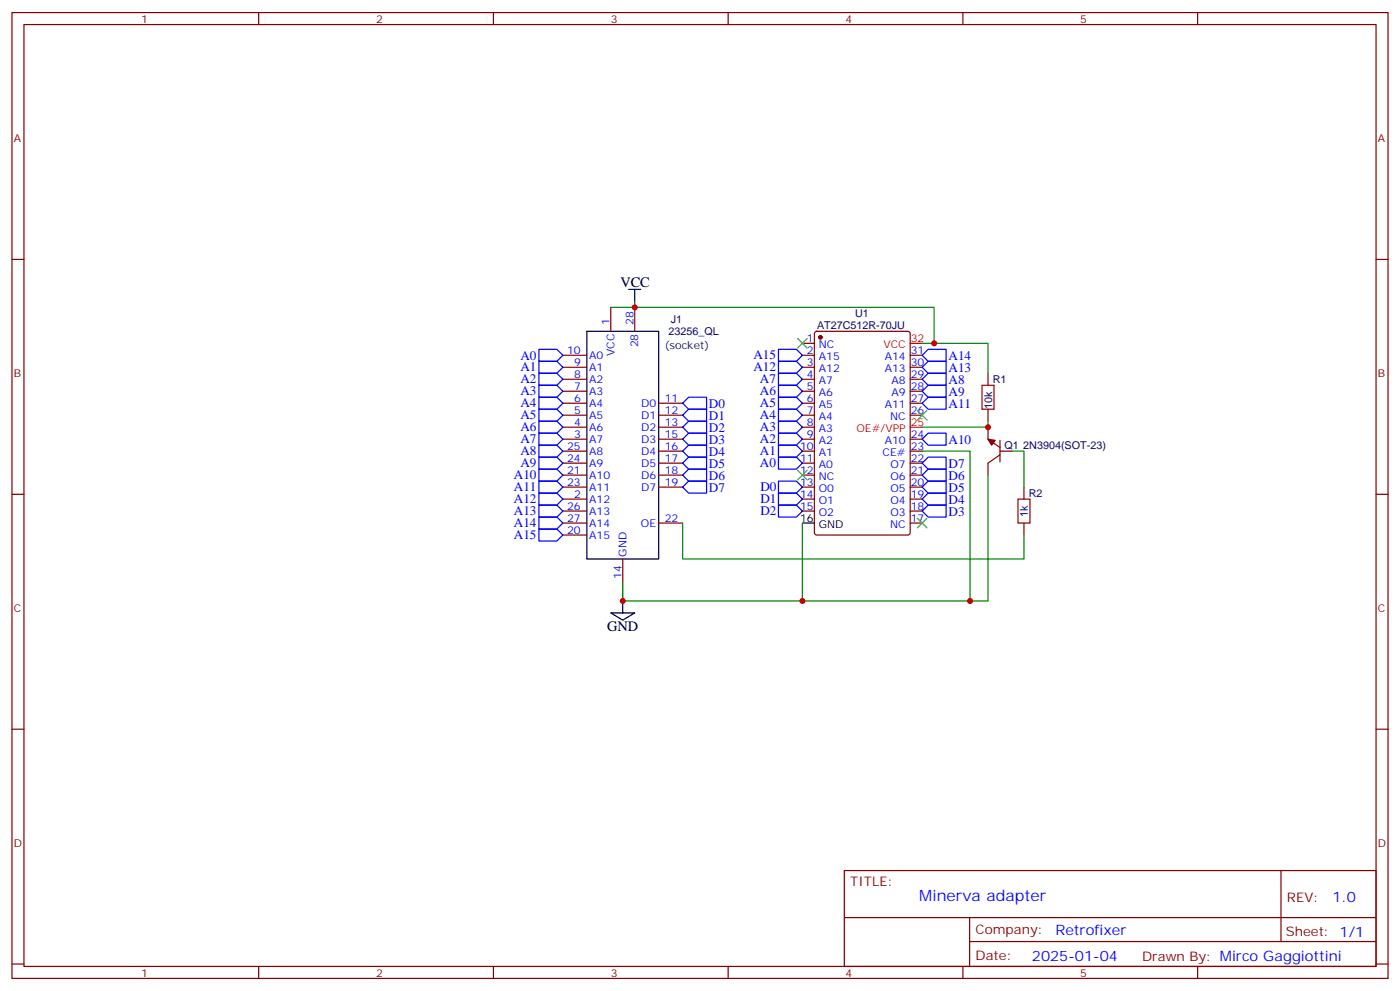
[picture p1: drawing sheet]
<svg xmlns="http://www.w3.org/2000/svg" width="412mm" height="292mm" viewBox="0 0 412 292" stroke-linecap="round" stroke-linejoin="round" font-family="sans-serif">
<g fill="none" stroke="#870000" stroke-width=".35">
<path d="M3.5 3.7h405.4v284.3h-405.4zM7.1 7.2h398.2v277.3h-398.2zM76.2 3.7v3.5M145.3 3.7v3.5M214.5 3.7v3.5M283.6 3.7v3.5M352.8 3.7v3.5M3.5 76.4h3.6M405.3 76.4h3.6M179.9 90.5v7M187 90.5v7M240.1 97.7l.5-.2h26.8l.7 .5v58.8l-.5 .7h-27l-.7-.4v-58.9z"/>
<path d="M165.8 104.6h7.1M165.8 108.1h7.1M165.8 111.7h7.1M165.8 115.2h7.1M165.8 118.7h7.1M194 118.7h7.1M236.4 101.1h3.5M236.4 104.6h3.5M236.4 108.1h3.5M236.4 111.7h3.5M236.4 115.2h3.5M236.4 118.7h3.5"/>
<path d="M268.1 104.6h3.5M268.1 108.1h3.5M268.1 111.7h3.5M268.1 115.2h3.5M268.1 118.7h3.5M291 109.9v3.5M165.8 122.2h7.1M165.8 125.8h7.1M165.8 129.3h7.1M165.8 132.8h7.1M165.8 136.3h7.1M165.8 139.9h7.1"/>
<path d="M194 122.2h7.1M194 125.8h7.1M194 129.3h7.1M194 132.8h7.1M194 136.3h7.1M194 139.9h7.1M236.4 122.2h3.5M236.4 125.8h3.5M236.4 129.3h3.5M236.4 132.8h3.5M236.4 136.3h3.5M236.4 139.9h3.5"/>
<path d="M268.1 122.2h3.5M268.1 129.3h3.5M268.1 132.8h3.5M268.1 136.3h3.5M268.1 139.9h3.5M291 120.5v3.5M291 125.8v3.5l3.6 2.5M294.6 132.8h3.5M294.6 133.9l-3.6 2.4v3.6M294.6 129.6v6.4M3.5 145.5h3.6M165.8 143.4h7.1"/>
<path d="M165.8 146.9h7.1M165.8 150.5h7.1M165.8 154h7.1M165.8 157.5h7.1M194 143.4h7.1M194 154h7.1M236.4 143.4h3.5M236.4 146.9h3.5M236.4 150.5h3.5M268.1 143.4h3.5M268.1 146.9h3.5M268.1 150.5h3.5"/>
<path d="M268.1 154h3.5M301.6 143.4v3.5M301.6 154v3.5M405.3 145.5h3.6M183.4 164.6v7M3.5 214.7h3.6M405.3 214.7h3.6M248.7 256.3h156.6v28.2h-156.6zM377.3 256.3v20.9M248.7 270.1h156.5M285.6 277.2h119.6M285.6 270.1v14.2"/>
<path d="M3.5 283.8h3.6M76.2 284.5v3.5M145.3 284.5v3.5M214.5 284.5v3.5M283.6 284.5v3.5M352.8 284.5v3.5M405.3 283.8h3.6"/>
</g>
<g fill="#870000" stroke="#870000" stroke-width=".35">
<path d="M291 129.3l2.2 .3-1.1 1.5z"/>
<circle cx="241.7" cy="99.3" r=".53"/>
</g>
<path d="M172.9 97.5h21.1v67.1h-21.1zM185.2 85.2h3.5M187 85.2v3.5M236.4 154h3.5M183.4 176.9v3.5M179.9 180.4h7.1l-3.6 2.2z" fill="none" stroke="#000" stroke-width=".35"/>
<path d="M268.1 101.1h3.5M268.1 125.8h3.5" fill="none" stroke="#f00" stroke-width=".35"/>
<path d="M187 88.7v1.8h-7.1M187 90.5h88.2v10.6h-3.6M275.2 101.1h15.8v8.8M271.6 132.8h14.2v44.1h-49.4M291 124v1.8h-19.4M291 139.9v37h-5.2M298.1 132.8h3.5v10.6M201.1 154v10.6h100.5v-7.1M236.4 154v22.9h-53v-5.3" fill="none" stroke="#008700" stroke-width=".35"/>
<path d="M234.9 99.7l2.9 2.8M237.8 99.7l-2.9 2.8M234.9 138.5l2.9 2.8M237.8 138.5l-2.9 2.8M270.2 120.8l2.8 2.8M273 120.8l-2.8 2.8M270.2 152.6l2.8 2.8M273 152.6l-2.8 2.8" fill="none" stroke="#3c3" stroke-width=".35"/>
<g fill="none" stroke="#00f" stroke-width=".35">
<path d="M158.7 102.8h5.3l1.8 1.8-1.8 1.8h-5.3zM158.7 106.4h5.3l1.8 1.7-1.8 1.8h-5.3zM158.7 109.9h5.3l1.8 1.8-1.8 1.7h-5.3zM158.7 113.4h5.3l1.8 1.8-1.8 1.7h-5.3zM158.7 116.9h5.3l1.8 1.8-1.8 1.8h-5.3zM201.1 118.7l1.7-1.8h5.3v3.6h-5.3zM229.3 102.8h5.3l1.8 1.8-1.8 1.8h-5.3zM229.3 106.4h5.3l1.8 1.7-1.8 1.8h-5.3zM229.3 109.9h5.3l1.8 1.8-1.8 1.7h-5.3zM229.3 113.4h5.3l1.8 1.8-1.8 1.7h-5.3zM229.3 116.9h5.3l1.8 1.8-1.8 1.8h-5.3zM271.6 104.6l1.8-1.8h5.3v3.6h-5.3z"/>
<path d="M271.6 108.1l1.8-1.7h5.3v3.5h-5.3zM271.6 118.7l1.8-1.8h5.3v3.6h-5.3zM271.6 115.2l1.8-1.8h5.3v3.5h-5.3zM271.6 111.7l1.8-1.8h5.3v3.5h-5.3zM158.7 120.5h5.3l1.8 1.7-1.8 1.8h-5.3zM158.7 124h5.3l1.8 1.8-1.8 1.7h-5.3zM158.7 127.5h5.3l1.8 1.8-1.8 1.8h-5.3zM158.7 131.1h5.3l1.8 1.7-1.8 1.8h-5.3zM158.7 134.6h5.3l1.8 1.7-1.8 1.8h-5.3zM158.7 138.1h5.3l1.8 1.8-1.8 1.7h-5.3zM201.1 122.2l1.7-1.7h5.3v3.5h-5.3zM201.1 125.8l1.7-1.8h5.3v3.5h-5.3z"/>
<path d="M201.1 129.3l1.7-1.8h5.3v3.6h-5.3zM201.1 132.8l1.7-1.7h5.3v3.5h-5.3zM201.1 136.3l1.7-1.7h5.3v3.5h-5.3zM201.1 139.9l1.7-1.8h5.3v3.5h-5.3zM229.3 120.5h5.3l1.8 1.7-1.8 1.8h-5.3zM229.3 124h5.3l1.8 1.8-1.8 1.7h-5.3zM229.3 127.5h5.3l1.8 1.8-1.8 1.8h-5.3zM229.3 131.1h5.3l1.8 1.7-1.8 1.8h-5.3zM229.3 134.6h5.3l1.8 1.7-1.8 1.8h-5.3zM271.6 129.3l1.8-1.8h5.3v3.6h-5.3zM271.6 136.3l1.8-1.7h5.3v3.5h-5.3zM271.6 139.9l1.8-1.8h5.3v3.5h-5.3z"/>
<path d="M158.7 141.6h5.3l1.8 1.8-1.8 1.8h-5.3zM158.7 145.2h5.3l1.8 1.7-1.8 1.8h-5.3zM158.7 148.7h5.3l1.8 1.8-1.8 1.7h-5.3zM158.7 152.2h5.3l1.8 1.8-1.8 1.8h-5.3zM158.7 155.8h5.3l1.8 1.7-1.8 1.8h-5.3zM201.1 143.4l1.7-1.8h5.3v3.6h-5.3zM229.3 148.7h5.3l1.8 1.8-1.8 1.7h-5.3zM229.3 145.2h5.3l1.8 1.7-1.8 1.8h-5.3zM229.3 141.6h5.3l1.8 1.8-1.8 1.8h-5.3zM271.6 143.4l1.8-1.8h5.3v3.6h-5.3zM271.6 146.9l1.8-1.7h5.3v3.5h-5.3zM271.6 150.5l1.8-1.8h5.3v3.5h-5.3z"/>
</g>
<path d="M289.3 113.4h3.5v7.1h-3.5zM299.9 146.9h3.5v7.1h-3.5z" fill="none" stroke="#a10000" stroke-width=".35"/>
<g fill="#c00">
<circle cx="183.4" cy="176.9" r=".88"/>
<circle cx="187" cy="90.5" r=".88"/>
<circle cx="236.4" cy="176.9" r=".88"/>
<circle cx="275.2" cy="101.1" r=".88"/>
<circle cx="291" cy="125.8" r=".88"/>
<circle cx="285.8" cy="176.9" r=".88"/>
</g>
<text font-size="4.6" fill="#00f" x="270.8" y="265.3">Minerva adapter</text>
<g font-size="4.2">
<text x="182.7" y="84.5">VCC</text>
<text x="178.9" y="185.7">GND</text>
</g>
<g font-size="4.2" fill="#00f">
<text x="392.5" y="265.6">1.0</text>
<text x="310.9" y="275.1">Retrofixer</text>
<text x="304" y="282.9">2025-01-04</text>
</g>
<g font-size="3.9" fill="#00f">
<text x="153.3" y="105.9">A0</text>
<text x="221.9" y="105.8">A15</text>
<text x="279.4" y="106">A14</text>
<text x="153.3" y="109.3">A1</text>
<text x="153.3" y="112.8">A2</text>
<text x="221.9" y="109.3">A12</text>
<text x="223.9" y="112.8">A7</text>
<text x="279.4" y="109.6">A13</text>
<text x="279.4" y="113.1">A8</text>
<text x="153.3" y="116.3">A3</text>
<text x="153.3" y="119.9">A4</text>
<text x="223.9" y="116.3">A6</text>
<text x="223.9" y="119.9">A5</text>
<text x="279.4" y="116.6">A9</text>
<text x="153.3" y="123.4">A5</text>
<text x="208.8" y="120.1">D0</text>
<text x="208.8" y="123.7">D1</text>
<text x="223.9" y="123.4">A4</text>
<text x="279.4" y="120.2">A11</text>
<text x="153.3" y="126.9">A6</text>
<text x="153.3" y="130.5">A7</text>
<text x="208.8" y="127.2">D2</text>
<text x="208.8" y="130.7">D3</text>
<text x="223.9" y="126.9">A3</text>
<text x="223.9" y="130.5">A2</text>
<text x="279.4" y="130.7">A10</text>
<text x="153.3" y="134">A8</text>
<text x="153.3" y="137.5">A9</text>
<text x="208.8" y="134.3">D4</text>
<text x="208.8" y="137.8">D5</text>
<text x="223.9" y="134">A1</text>
<text x="223.9" y="137.6">A0</text>
<text x="279.4" y="137.8">D7</text>
<text x="151.4" y="141">A10</text>
<text x="208.8" y="141.3">D6</text>
<text x="279.4" y="141.3">D6</text>
<text x="151.4" y="144.6">A11</text>
<text x="151.4" y="148.1">A12</text>
<text x="208.8" y="144.9">D7</text>
<text x="224" y="148.1">D1</text>
<text x="224" y="144.7">D0</text>
<text x="279.4" y="144.9">D5</text>
<text x="279.4" y="148.4">D4</text>
<text x="151.4" y="151.6">A13</text>
<text x="151.4" y="155.2">A14</text>
<text x="224" y="151.6">D2</text>
<text x="279.4" y="151.9">D3</text>
<text x="151.4" y="158.7">A15</text>
</g>
<g font-size="3.9" fill="#800">
<text x="250.5" y="260.9">TITLE:</text>
<text x="379.1" y="265.6">REV:</text>
<text x="287.4" y="275.1">Company:</text>
<text x="378.7" y="275.7">Sheet: 1/1</text>
<text x="287.4" y="282.8">Date:</text>
<text x="336.4" y="282.8">Drawn By: Mirco Gaggiottini</text>
</g>
<g font-size="3.2" fill="#800">
<text x="41.6" y="6.7">1</text>
<text x="110.8" y="6.7">2</text>
<text x="179.9" y="6.7">3</text>
<text x="249.1" y="6.7">4</text>
<text x="318.2" y="6.7">5</text>
<text x="4.1" y="41.8">A</text>
<text x="405.9" y="41.8">A</text>
<text x="4.1" y="110.9">B</text>
<text x="405.9" y="110.9">B</text>
<text x="4.1" y="180.1">C</text>
<text x="405.9" y="180.1">C</text>
<text x="4.1" y="249.2">D</text>
<text x="405.9" y="249.2">D</text>
<text x="41.6" y="287.5">1</text>
<text x="110.8" y="287.5">2</text>
<text x="179.9" y="287.5">3</text>
<text x="249.1" y="287.5">4</text>
<text x="318.2" y="287.5">5</text>
</g>
<g font-size="3.2" fill="#00f">
<text x="179.6" y="95.8" transform="rotate(-90 179.6 95.8)">1</text>
<text x="186.6" y="95.8" transform="rotate(-90 186.6 95.8)">28</text>
<text x="237.7" y="100.7">1</text>
<text x="167.1" y="104.2">10</text>
<text x="169.1" y="107.8">9</text>
<text x="173.6" y="105.7">A0</text>
<text x="181" y="104.8" transform="rotate(-90 181 104.8)">VCC</text>
<text x="188" y="102.3" transform="rotate(-90 188 102.3)">28</text>
<text x="237.7" y="104.2">2</text>
<text x="237.7" y="107.8">3</text>
<text x="241.2" y="102.5">NC</text>
<text x="241.2" y="106">A15</text>
<text x="260.6" y="106">A14</text>
<text x="268.3" y="107.8">30</text>
<text x="268.3" y="104.2">31</text>
<text x="169.1" y="111.3">8</text>
<text x="173.6" y="112.7">A2</text>
<text x="173.6" y="109.2">A1</text>
<text x="237.7" y="111.3">4</text>
<text x="241.2" y="109.5">A12</text>
<text x="241.2" y="113.1">A7</text>
<text x="260.6" y="109.5">A13</text>
<text x="262.6" y="113.1">A8</text>
<text x="268.3" y="111.3">29</text>
<text x="169.1" y="118.4">6</text>
<text x="169.1" y="114.8">7</text>
<text x="173.6" y="119.8">A4</text>
<text x="173.6" y="116.2">A3</text>
<text x="188.9" y="119.8">D0</text>
<text x="195.8" y="118.4">11</text>
<text x="237.7" y="114.8">5</text>
<text x="237.7" y="118.4">6</text>
<text x="241.2" y="116.6">A6</text>
<text x="262.6" y="116.6">A9</text>
<text x="268.3" y="118.4">27</text>
<text x="268.3" y="114.8">28</text>
<text x="169.1" y="125.4">4</text>
<text x="169.1" y="121.9">5</text>
<text x="173.6" y="123.3">A5</text>
<text x="188.9" y="123.3">D1</text>
<text x="195.8" y="121.9">12</text>
<text x="195.8" y="125.4">13</text>
<text x="237.7" y="121.9">7</text>
<text x="237.7" y="125.4">8</text>
<text x="241.2" y="120.1">A5</text>
<text x="241.2" y="123.6">A4</text>
<text x="260.6" y="120.1">A11</text>
<text x="262.2" y="123.6">NC</text>
<text x="268.3" y="121.9">26</text>
<text x="169.1" y="128.9">3</text>
<text x="173.6" y="130.4">A7</text>
<text x="173.6" y="126.8">A6</text>
<text x="188.9" y="126.8">D2</text>
<text x="188.9" y="130.4">D3</text>
<text x="195.8" y="128.9">15</text>
<text x="237.7" y="128.9">9</text>
<text x="241.2" y="127.2">A3</text>
<text x="241.2" y="130.7">A2</text>
<text x="260.6" y="130.7">A10</text>
<text x="268.3" y="128.9">24</text>
<text x="167.1" y="136">24</text>
<text x="167.1" y="132.5">25</text>
<text x="173.6" y="137.4">A9</text>
<text x="173.6" y="133.9">A8</text>
<text x="188.9" y="133.9">D4</text>
<text x="188.9" y="137.4">D5</text>
<text x="195.8" y="132.5">16</text>
<text x="195.8" y="136">17</text>
<text x="235.7" y="132.5">10</text>
<text x="235.7" y="136">11</text>
<text x="241.2" y="134.2">A1</text>
<text x="241.2" y="137.8">A0</text>
<text x="260" y="134.2">CE#</text>
<text x="262.3" y="137.8">O7</text>
<text x="268.3" y="136">22</text>
<text x="268.3" y="132.5">23</text>
<text x="167.1" y="139.5">21</text>
<text x="167.1" y="143.1">23</text>
<text x="173.6" y="140.9">A10</text>
<text x="188.9" y="140.9">D6</text>
<text x="195.8" y="139.5">18</text>
<text x="195.8" y="143.1">19</text>
<text x="235.7" y="139.5">12</text>
<text x="235.7" y="143.1">13</text>
<text x="241.2" y="141.3">NC</text>
<text x="262.3" y="141.3">O6</text>
<text x="268.3" y="143.1">20</text>
<text x="268.3" y="139.5">21</text>
<text x="169.1" y="146.6">2</text>
<text x="173.6" y="148">A12</text>
<text x="173.6" y="144.5">A11</text>
<text x="188.9" y="144.5">D7</text>
<text x="235.7" y="146.6">14</text>
<text x="241.2" y="144.8">O0</text>
<text x="241.2" y="148.3">O1</text>
<text x="262.3" y="148.3">O4</text>
<text x="262.3" y="144.8">O5</text>
<text x="268.3" y="146.6">19</text>
<text x="167.1" y="150.1">26</text>
<text x="167.1" y="153.6">27</text>
<text x="173.6" y="151.5">A13</text>
<text x="173.6" y="155">A14</text>
<text x="188.8" y="155">OE</text>
<text x="195.8" y="153.6">22</text>
<text x="235.7" y="150.1">15</text>
<text x="241.2" y="151.9">O2</text>
<text x="262.2" y="155.4">NC</text>
<text x="262.3" y="151.9">O3</text>
<text x="268.3" y="153.6">17</text>
<text x="268.3" y="150.1">18</text>
<text x="167.1" y="157.2">20</text>
<text x="173.6" y="158.6">A15</text>
<text x="184.5" y="163.9" transform="rotate(-90 184.5 163.9)">GND</text>
<text x="183.1" y="170.4" transform="rotate(-90 183.1 170.4)">14</text>
</g>
<g font-size="3.2" fill="#000080">
<text x="197.6" y="95.1">J1</text>
<text x="251.9" y="93.3">U1</text>
<text x="196.9" y="98.7">23256_QL</text>
<text x="240.7" y="96.9">AT27C512R-70JU</text>
<text x="292.5" y="112.8">R1</text>
<text x="292.2" y="120.4" transform="rotate(-90 292.2 120.4)">10k</text>
<text x="295.9" y="132.2">Q1</text>
<text x="301.4" y="132.2">2N3904(SOT-23)</text>
<text x="303" y="146.3">R2</text>
<text x="302.8" y="152.2" transform="rotate(-90 302.8 152.2)">1k</text>
</g>
<g font-size="3.2" fill="#f00">
<text x="268.3" y="100.7">32</text>
<text x="260.2" y="102.5">VCC</text>
<text x="268.3" y="125.4">25</text>
<text x="252.3" y="127.2">OE#/VPP</text>
</g>
<text font-size="3.2" fill="#006" x="195.8" y="102.8">(socket)</text>
<g font-size="3.2">
<text x="235.7" y="153.6">16</text>
<text x="241.2" y="155.4">GND</text>
</g>
</svg>
